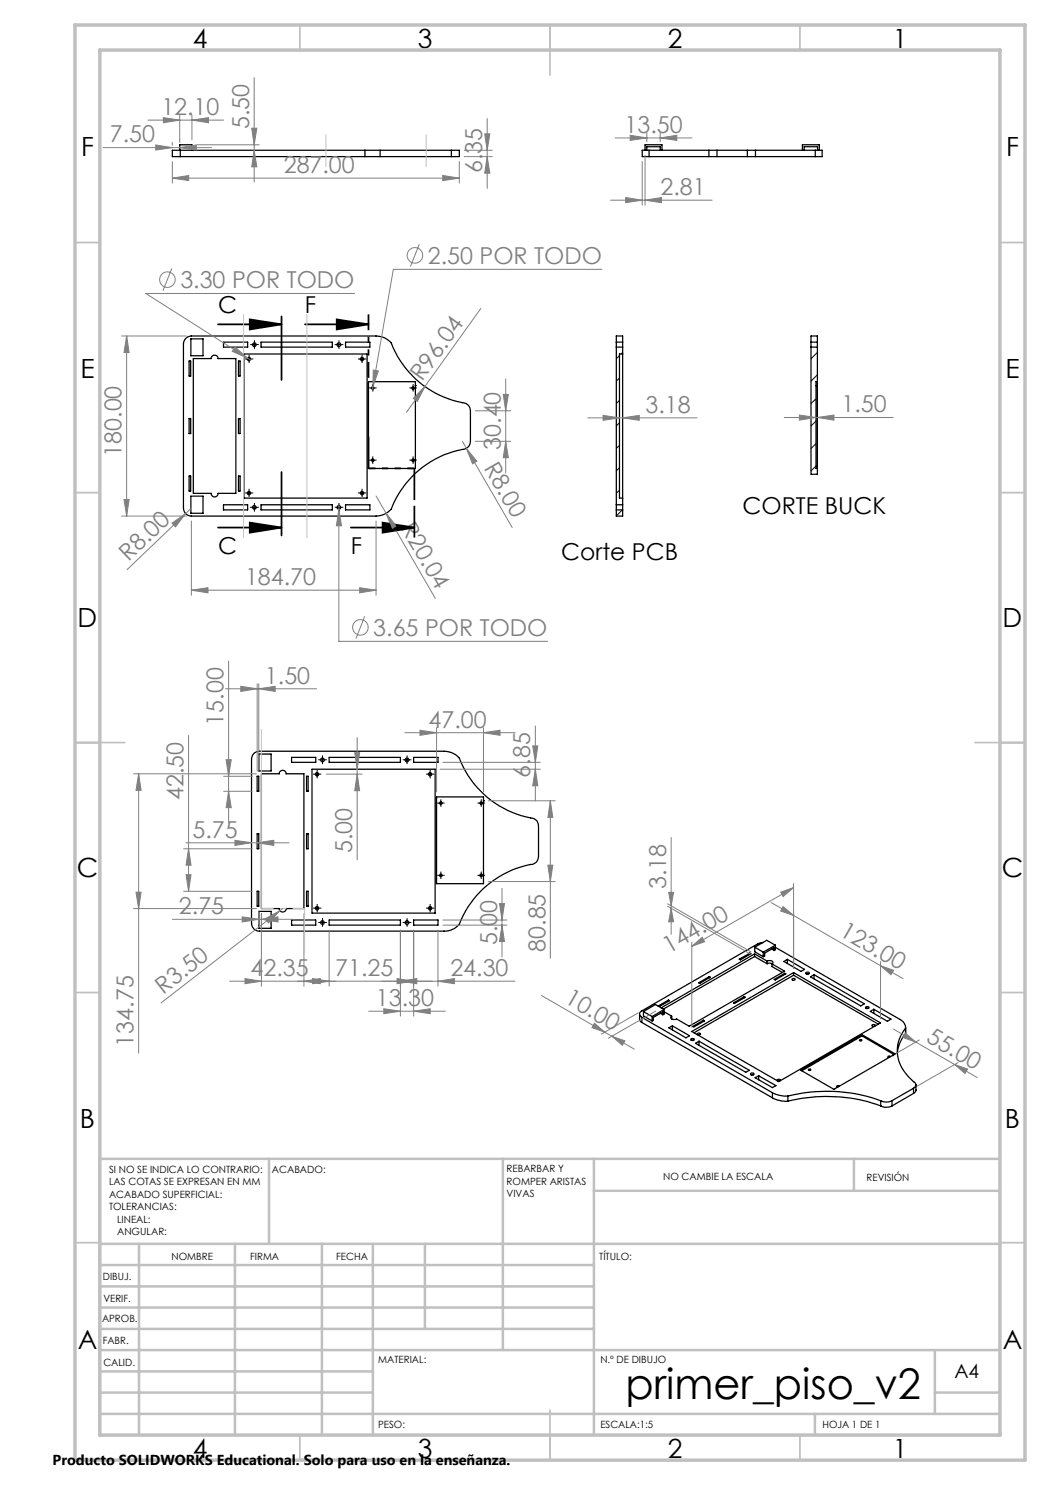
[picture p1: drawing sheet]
<svg xmlns="http://www.w3.org/2000/svg" width="210mm" height="297mm" viewBox="0 0 210 297" stroke-linecap="round" stroke-linejoin="round" font-family="sans-serif">
<g fill="none" stroke="#000" stroke-width=".25">
<path d="M35.9 30.1v-1.1h2.5v1.1M36.1 30.1h-1.6v1.2h1.6M36.1 30.1v1.2M36.1 31.3h36.9M36.1 30.1h36.9M73 31.3h3M73 30.1h3M73 30.1v1.2M76 31.3h14.3M76 30.1h14.3M76 30.1v1.2M90.3 30.1h1.6v1.2h-1.6"/>
<path d="M90.3 30.1v1.2M129 30.1v-1.1h3.4v1.1M129.4 30.1v-.8h2.6v.8M129.8 31.3h12M129.8 30.1h12M129.8 30.1h-1.4v1.2h1.4M129.8 30.1v1.2M141.8 31.3h1.6M141.8 30.1h1.6M141.8 30.1v1.2M143.4 31.3h6.1M143.4 30.1h6.1"/>
<path d="M143.4 30.1v1.2M149.5 31.3h1.6M149.5 30.1h1.6M149.5 30.1v1.2M151.1 31.3h12M151.1 30.1h12M151.1 30.1v1.2M160.5 30.1v-1.1h3.4v1.1M160.8 30.1v-.8h2.7v.8M163.1 30.1h1.3v1.2h-1.3M163.1 30.1v1.2M37.1 67.8l.4-.4 .8-.2h36.9a4 4 0 0 1 3 1.4 19.4 19.4 0 0 0 15.1 12.1l.6 .6 .2 .9v6.1a1.6 1.6 0 0 1-1.6 1.6 19.1 19.1 0 0 0-14.3 11.9 4.4 4.4 0 0 1-3 1.4h-36.9a1.62 1.62 0 0 1-1.6-1.6v-32.8z"/>
<path d="M37.8 72.2h.3v3h-.3zM38.2 67.8h2.4v3.4h-2.4zM38.7 71.7h3.5a.69 .69 0 0 1 .7-.7 .69 .69 0 0 1 .7 .7h3.6v27h-3.6a.69 .69 0 0 1-.7 .7 .69 .69 0 0 1-.7-.7h-3.5zM44.7 68.4h4.8v1h-4.8zM47.7 72.2h.3v3h-.3zM48.8 70.8h24.6v28.8h-24.6zM52.2 68.4h14.3v1h-14.3zM69.1 68.4h4.9v1h-4.9zM73.7 76.3h9.4v17.4h-9.4zM83.1 77.1h.1M123.3 67.2h1.2v36h-1.2zM123.3 68.4h1.2"/>
<path d="M123.3 69.4h1.2M124.5 70.8h-.6v28.8h.6M162.2 67.2h1.3v27.7h-1.3zM162.2 68.4h1.3M162.2 69.4h1.3M163.2 77.1h.3M163.5 76.3h-.3v17.4h.3M37.8 83.7h.3v3h-.3zM37.8 95.2h.3v3h-.3zM38.2 99.2h2.4v3.5h-2.4zM47.7 95.2h.3v3h-.3zM47.7 83.7h.3v3h-.3z"/>
<path d="M163.2 93.3h.3M44.7 101h4.8v1h-4.8zM52.2 101h14.3v1h-14.3zM69.1 101h4.9v1h-4.9zM123.3 101h1.2M123.3 102h1.2M50.9 150.6l1-.4h36.9a4 4 0 0 1 3.1 1.4 19.4 19.4 0 0 0 15 12.2l.5 .3 .3 1.1v6.1a1.55 1.55 0 0 1-1.6 1.6 19.3 19.3 0 0 0-14.2 12 4 4 0 0 1-3.1 1.3h-36.9a1.55 1.55 0 0 1-1.6-1.6v-32.8l.2-.8zM51.4 155.3h.4v3h-.4zM51.8 150.8h2.4v3.4h-2.4zM52.3 154.8h3.5a.69 .69 0 0 1 .7-.7 .69 .69 0 0 1 .7 .7h3.6v26.9h-3.6a.69 .69 0 0 1-.7 .7 .69 .69 0 0 1-.7-.7h-3.5zM58.3 151.5h4.8v1h-4.8zM61.3 155.3h.3v3h-.3z"/>
<path d="M62.4 153.8h24.6v28.8h-24.6zM65.8 151.5h14.3v1h-14.3zM82.7 151.5h4.9v1h-4.9zM87.3 159.4h9.4v17.3h-9.4zM51.4 178.3h.4v3h-.4zM51.4 166.8h.4v3h-.4zM61.3 178.3h.3v3h-.3zM61.3 166.8h.3v3h-.3zM96.7 160.2h.1M51.8 182.3h2.4v3.4h-2.4zM58.3 184h4.8v1h-4.8zM65.8 184h14.3v1h-14.3z"/>
<path d="M82.7 184h4.9v1h-4.9zM139.7 196.6l2.2-1.3 .2 .1-2.2 1.3zM141.9 195.3v.3M147.8 191.8l2.2-1.2 .2 .1-2.1 1.3zM148.8 199.4v.2M150 190.6v.3M150.9 190.8l2.5 1.4M150.9 190.8l-18.7 10.8M150.9 191.3l2.5 1.5M150.9 191.3l-18.2 10.5M150.9 190.8v.5M151 189.4v1l1.6 .9"/>
<path d="M151 189.4l1.6 1M152.6 188.5l-1 .3-23.2 13.4a.69 .69 0 0 0-.5 .6 .69 .69 0 0 0 .5 .7M152.6 190.4v.9M153.4 192.2a.71 .71 0 0 1 1.2 .4l-.2 .2M153.4 192.8l.5-.2 .5 .2M153.4 192.2v.6M154.3 189.8l.5 .3M154.4 192.8l2.5 1.4-19.1 11-2.5-1.4a.73 .73 0 0 1-1.1-.4l.1-.2M154.4 192.8v.5l2.1 1.2M154.8 195.9l2.2-1.2 .2 .1-2.2 1.2zM154.8 190.1v-.6l-1.9 1.1v.6l-.3 .1M155.1 189.5l24.9 14.4a1.89 1.89 0 0 1 1.1 1.7 7.1 7.1 0 0 0 1.1 10.3l.5 .5a.68 .68 0 0 1 .5 .6 .68 .68 0 0 1-.5 .7"/>
<path d="M155.1 189.1v.8l-.3 .2M155.1 189.1l-1.7-1-2.4 1.3M155.1 189.1l-2.5 1.3M156.8 192.3l.7-.4 3.4 2-.7 .4zM157 194.7v.2M157.5 191.9v.8M158.4 195.8a.3 .3 0 0 1 .4-.2 .3 .3 0 0 1 .2 .4h-.5zM158.7 195l16.9 9.8M158.7 195l-19.9 11.5M158.7 194.5v.5M161.1 194.6a.37 .37 0 0 1 .4-.2 .37 .37 0 0 1 .3 .3 .41 .41 0 0 1-.7-.1zM161.3 194.8h.4"/>
<path d="M162.1 195.4l.7-.5 10.1 5.9-.7 .4zM162.8 194.9v.9M127.9 202.8l.1 1.3 .4 .4M128.4 203.5l26.1 15M128.4 203.5v1M128.4 204.5l26.1 15.1M128.7 202.3v.9l1.7 1M128.7 202.3l1.7 1M130.4 203.3v.9M132.1 202.7l.5 .2M132.6 202.9v-.5l-1.9 1.1v.5l-.3 .2M132.8 201.9v.9l-.2 .1"/>
<path d="M132.8 202.3l1.5 .9M132.8 201.9l-2.4 1.4M132.8 201.9l-1.7-1-2.4 1.4M133.7 200l.2 .1-2.1 1.2M133.7 200l-2.1 1.2M133.7 200v.3M133.8 205.6l.7-.4 3.4 1.9-.7 .5zM134.3 203.2v.6M134.5 205.2v.8M138.2 207.8a.34 .34 0 0 1 .4-.1 .34 .34 0 0 1 .2 .3 .34 .34 0 0 1-.4 .1 .34 .34 0 0 1-.2-.3zM138.3 208.1h.4M138.4 206.3l20.3-11.8 17.4 10.1-20.3 11.7z"/>
<path d="M138.6 205.3l2.1-1.3 .2 .2-2.1 1.2zM139.1 208.7l.7-.5 10.1 5.9-.7 .4zM139.5 206.7a.3 .3 0 0 1 .3-.1 .3 .3 0 0 1 .2 .3h-.5zM139.8 208.2v.9M140.7 204v.3M146.7 200.6l2.1-1.2 .2 .1-2.1 1.2zM150.1 214.7a.34 .34 0 0 1 .4-.1 .34 .34 0 0 1 .2 .3 .34 .34 0 0 1-.4 .1 .34 .34 0 0 1-.2-.3zM150.2 215h.5M151 215.5l.7-.3 3.5 1.9-.7 .4zM151.7 215.2v.8M154.5 218.5a6 6 0 0 0 3.1 .7M154.5 219.6a6 6 0 0 0 3.1 .6"/>
<path d="M154.5 218.5v1.1M155.4 216a.3 .3 0 0 1 .4-.2 .3 .3 0 0 1 .2 .4h-.5zM157.6 219.2a31.5 31.5 0 0 1 18.5 1M157.6 219.2v1M161.7 213.9a.22 .22 0 0 1 .3-.1 .22 .22 0 0 1 .1 .3h-.3zM167.9 217.2a.22 .22 0 0 0-.3-.1 .22 .22 0 0 0-.2 .2l.2 .1M171.9 208h.5a.23 .23 0 0 1-.3 .2 .23 .23 0 0 1-.2-.2zM172.4 206.9l6.6 3.9-.5 .3M172.4 206.9l-12.3 7.1 6.7 3.9 11.7-6.8M172.4 207.2l-12.1 7M172.4 207.2l6.4 3.7M172.4 206.9v.3"/>
<path d="M173.2 201.4a.3 .3 0 0 1 .4-.1 .3 .3 0 0 1 .1 .4 .3 .3 0 0 1-.4 .1 .3 .3 0 0 1-.1-.4zM173.2 201.7h.5M174.1 202.3l.7-.4 3.4 1.9-.7 .5zM174.4 205a.3 .3 0 0 1 .4-.1 .3 .3 0 0 1 .1 .3h-.4zM174.8 201.9v.8M178.1 211.3h-.1a.21 .21 0 0 0-.2-.1 .21 .21 0 0 0-.1 .3h.1M178.5 211.1h.1M181.1 205.5v1.2a7.2 7.2 0 0 0-1.6 4M182.7 217.7l-4.3 2.4M182.7 217.7v1M182.7 218.7l-4.3 2.5M183.2 217v1.1l-.5 .6"/>
<path d="M157.6 220.2a32.2 32.2 0 0 1 18.5 1M176.1 221.2a2.37 2.37 0 0 0 2.3 0M176.1 220.2v1M178.4 220.1a2.49 2.49 0 0 1-2.3 .1M178.4 220.1v1.1"/>
<circle cx="49.8" cy="71.8" r=".33"/>
<circle cx="50.9" cy="68.9" r=".37"/>
<circle cx="67.8" cy="68.9" r=".37"/>
<circle cx="72.4" cy="71.8" r=".33"/>
<circle cx="74.6" cy="77.6" r=".26"/>
<circle cx="82.6" cy="77.6" r=".25"/>
<circle cx="49.8" cy="98.6" r=".33"/>
<circle cx="72.4" cy="98.6" r=".33"/>
<circle cx="74.6" cy="92" r=".25"/>
<circle cx="82.6" cy="92" r=".25"/>
<circle cx="50.9" cy="101.5" r=".37"/>
<circle cx="67.8" cy="101.5" r=".38"/>
<circle cx="63.4" cy="154.9" r=".33"/>
<circle cx="64.5" cy="152" r=".36"/>
<circle cx="81.4" cy="152" r=".36"/>
<circle cx="86" cy="154.8" r=".33"/>
<circle cx="88.2" cy="175.1" r=".25"/>
<circle cx="88.2" cy="160.6" r=".25"/>
<circle cx="96.2" cy="160.6" r=".24"/>
<circle cx="96.2" cy="175.1" r=".25"/>
<circle cx="63.4" cy="181.7" r=".33"/>
<circle cx="64.5" cy="184.5" r=".37"/>
<circle cx="81.4" cy="184.5" r=".38"/>
<circle cx="86" cy="181.6" r=".33"/>
</g>
<g fill="none" stroke="#000" stroke-width=".2">
<path d="M49.3 71.8h1M49.8 71.3v1M50.4 68.9h1M50.9 68.4v1M67.3 68.9h1M67.8 68.4v1M71.9 71.8h1M72.4 71.3v1M74 77.6h1M74.5 77.1v1M82.1 77.6h1M82.6 77.1v1"/>
<path d="M123.3 67.2h.1M123.9 71.1l-.6 .7M123.9 75.6l-.6 .6M124.5 70.5l-.3 .3M162.3 67.2h-.1M163.2 79.8l-1 .9M163.5 70.5l-1.3 1.3M163.5 75l-1.3 1.2M49.3 98.6h1M49.8 98.1v1M71.9 98.6h1M72.4 98.1v1"/>
<path d="M74 92h1M74.5 91.5v1M82.1 92h1M82.6 91.5v1M123.9 80.1l-.6 .6M123.9 84.6l-.6 .6M123.9 89.1l-.6 .6M123.9 93.6l-.6 .6M123.9 98l-.6 .7M163.2 84.2l-1 1M163.2 88.7l-1 1M163.2 93.2l-1 1"/>
<path d="M50.4 101.5h1M50.9 101v1M67.3 101.5h1M67.8 101v1M124.5 102l-1.2 1.2M62.9 154.8h1M63.4 154.3v1.1M64 152h1M64.5 151.5v1M80.9 152h1M81.4 151.5v1M85.5 154.8h1"/>
<path d="M86 154.3v1.1M87.7 175.1h1M87.7 160.6h1M88.2 160.1v1M88.2 174.6v1M95.7 175.1h1M95.7 160.6h1M96.2 160.1v1M96.2 174.6v1M62.9 181.6h1M63.4 181.1v1M64 184.5h1"/>
<path d="M64.5 184v1M80.9 184.5h1M81.4 184v1M85.5 181.6h1M86 181.1v1"/>
</g>
<g fill="none" stroke="#808080" stroke-width=".2">
<path d="M50.8 15.5v20.9M20.6 29.5h21.7M29.6 24h15.1M31.2 29l3.3 .5-3.3 .5zM32.7 23.5l3.2 .5-3.2 .5zM34.5 35.6l3.2-.5v1zM34.5 28.5v.6M34.5 32.3v4.3M34.5 35.6h57.4M35.9 29.5l3.4-.5v1zM35.9 23v5.5M38.4 24l3.3-.5v1z"/>
<path d="M38.4 23v5M39.4 29h12.5M50.3 25.6h1.1l-.6 3.4zM50.8 30.1l.6 3.3h-1.1zM88.5 35.1l3.4 .5-3.4 .5zM91.9 32.3v4.3M92.9 31.3h5.6M92.9 30.1h5.6M96.9 26.8h1.1l-.6 3.3zM97.4 31.3l.6 3.3h-1.1zM97.4 23.7v14M123 27.6h15.4"/>
<path d="M125.1 39.5l3.3 .5-3.3 .5zM126 27.1l3.4 .5-3.4 .5zM128.4 32.3v8.7M129 31v10M129.4 26.6v1.8M132 27.6l3.4-.5v1zM132 26.6v1.8M34.4 53.7l-1.8 4.4M70.9 58.7h-41.7l20.3 12.9M83.9 48.9l-1.8 4.4M120.4 53.9h-41.7l-4.1 23.5M122.1 40h20.3"/>
<path d="M129 40l3.3-.5v1zM24.3 67.2h13M25.3 67.2l.5 3.3h-1zM25.3 67.2v36M47 69.4l2.5 2.2-3-1.3zM49.5 71.6l.6 .4M74.6 77.4l-.1 .5M74.6 74l1.1 .2-1.1 3.2zM85 77.3l-1.5 3-.8-.6zM96.2 61.7l-14.9 20.8M100.6 78.9h1.1l-.6 3.3zM101.1 75.8v18.8"/>
<path d="M24.8 99.9h1l-.5 3.3zM75.2 99.2l2 3.5M92.5 88.3l.8 1.4M93.3 89.7l2.1 2.5-.9 .6zM93.3 89.7l9.1 15.8M95.1 88.3h7.1M95.1 82.2h7.1M101.1 88.3l.6 3.2h-1.1zM117.5 83.6h21.9M120.6 83.1l3.3 .5-3.3 .5zM124.5 83.6l3.3-.5v1zM156.8 83.5h21.8"/>
<path d="M159.9 83l3.3 .5-3.3 .5zM163.5 83.5l3.3-.5v1zM24.3 103.2h13M34.4 104.6l2.7-1.9-2 2.7zM37.1 102.7l-11.7 11.2M38.3 118l3.3-.5v1.1zM38.3 104.2v14.9M38.3 118h36.9M38.3 101.6l-1.2 1.1M67.8 101.8l.5 3.4h-1zM67.8 101.1v27.2h41.7M71.9 117.5l3.3 .5-3.3 .6z"/>
<path d="M75.2 104.2v14.9M77.2 102.7l2.1 2.6-.9 .5zM77.2 102.7l9.9 17M45.1 137.8h18.2M45.7 132.2v32.4M48.2 137.3l3.2 .5-3.2 .5zM51.4 136.8v17.4M51.8 137.8l3.2-.5v1zM51.8 136.8v17.4M73 123.3l-1.8 4.4M26.7 154.8h24.6M27.7 154.8l.5 3.3h-1z"/>
<path d="M27.7 154.8v55.8M37.7 147.1v31.2M44.7 155.3h5.7M44.7 158.3h5.7M45.2 151.9h1l-.5 3.4zM45.7 158.3l.5 3.2h-1zM65.3 154.8h7.1M70.9 150.5h1l-.5 3.3zM71.4 154.8l.5 3.3h-1zM71.4 147.5v24.5M81 146.5h22M84 146l3.3 .5-3.3 .6z"/>
<path d="M87.3 145.6v12.8M88 153.8h20.1M88.6 152.5h19.5M96.7 146.5l3.3-.5v1.1zM96.7 145.6v12.8M106.5 149.2h1.1l-.5 3.3zM107.1 153.8l.5 3.4h-1.1zM107.1 145.2v15M27.2 178.4h1l-.5 3.3zM36.7 169.8h13.7M36.7 178.3h13.7M37.2 168.6h20.6"/>
<path d="M37.2 174.9h1l-.5 3.4zM37.7 169.8l.5 3.2h-1zM47 168.1l3.3 .5-3.3 .5zM51.4 168.6l3.4-.5v1zM97.7 176.3h13.4M97.7 160.2h13.4M100.4 177.7v13.7M109.6 173h1l-.5 3.3zM110.1 160.2l.5 3.3h-1zM110.1 160.2v31.5M133.7 178.5h1l-.5 2.6zM134.2 167.5v19.4"/>
<path d="M156.1 178.4l2.6-.9-2.1 1.8zM158.7 176.7v17M158.7 177.5l-20.3 11.8M26.7 181.7h24.6M34.5 183.9h24.1M45.9 196.2h57.1M48.4 183.4l3.4 .5-3.4 .5zM49 195.7l3.3 .5-3.3 .5zM51.8 182.2v2.7M52.3 183.9l3.3-.5v1zM52.3 182.7v14.5M53.1 183.8l2.9-1.7-2.3 2.5z"/>
<path d="M56 182.1l-23.8 18.5M56.6 181.7l-.6 .4M60.8 196.2l3.3-.5v1zM60.8 182.7v14.5M62.5 195.7l3.3 .5-3.3 .5zM65.8 186v11.2M79.4 195.7l3.3 .5-3.3 .5zM80.1 196.2l3.3-.5v1zM80.1 186v17.2M82.7 186v17.2M87.6 196.2l3.3-.5v1zM87.6 186v11.2"/>
<path d="M88.6 185h12.8M88.6 184h12.8M99.9 180.7h1l-.5 3.3zM100.4 185l.5 3.3h-1zM108.3 199.1l12.7 7.3M133.5 180.8l16.7 9.6M133.5 181.3l16.7 9.6M134.2 181.7l.5 2.7h-1zM138.4 189.3l2-1.8 .5 .8zM138.4 188.5v17M154.2 180.5l4.5 2.6M156.6 181.3l2.1 1.8-2.6-.9z"/>
<path d="M158.7 183.1l17.4 10M176.1 193.1l2.6 1-.5 .8zM176.1 192.3v11.5M176.1 193.1l4.5 2.6M73.7 202.2h15.4M76.8 201.8l3.3 .4-3.3 .5zM82.7 202.2l3.3-.4v.9zM118.9 204.6l2.1 1.8-2.6-.9zM121 206.4l5.9 3.4M122.4 207.3l2.6 .9-.5 .9zM127.7 202.6l-7.4 4.2M131.2 202.2l-9.5 5.4"/>
<path d="M178.7 205.8l4.5 2.6M181.1 206.6l2.1 1.8-2.6-.9zM183.2 208.4l12.2 7.1M183.9 208l-4.7 2.7M190.9 212.9l2.6 .9-.5 .9zM191.6 212.5l-8.2 4.7"/>
<circle cx="33.5" cy="55.9" r="1.56"/>
<circle cx="83" cy="51.1" r="1.56"/>
<circle cx="72.1" cy="125.5" r="1.55"/>
</g>
<path d="M43.6 64.9h12.7M50 63.9l6.3 1-6.3 1zM56.3 63.3v12.7M61 64.9h12.7M67.3 63.9l6.4 1-6.4 1zM56.3 94.4v12.7M43.6 105.5h12.7M50 104.5l6.3 1-6.3 1zM70.2 105.5h12.7M76.5 104.5l6.4 1-6.4 1z" fill="none" stroke="#000" stroke-width=".35"/>
<g fill="none" stroke="#000" stroke-width=".2" stroke-dasharray="15.2 1.3 1.3 1.3" stroke-linecap="butt">
<path d="M49.3 71.8h-.3M49.8 71.3v-.3M49.8 72.3v.3M50.3 71.8h.3M50.4 68.9h-.4M50.9 68.4v-.3M50.9 69.4v.4M51.4 68.9h.4M67.3 68.9h-.4M67.8 68.4v-.3M67.8 69.4v.4M68.3 68.9h.4"/>
<path d="M71.9 71.8h-.3M72.4 71.3v-.3M72.4 72.3v.3M72.9 71.8h.3M74.1 77.6h-.3M74.6 77.1v-.3M74.6 78.1v.2M75.1 77.6h.2M82.1 77.6h-.2M82.6 77.1v-.3M82.6 78.1v.2M83.1 77.6h.3"/>
<path d="M49.3 98.6h-.3M49.8 98.1v-.3M49.8 99.1v.3M50.3 98.6h.3M71.9 98.6h-.3M72.4 98.1v-.3M72.4 99.1v.3M72.9 98.6h.3M74.1 92h-.3M74.6 91.5v-.2M74.6 92.5v.3M75.1 92h.2"/>
<path d="M82.1 92h-.2M82.6 91.5v-.2M82.6 92.5v.3M83.1 92h.3M50.4 101.5h-.4M50.9 101v-.4M50.9 102v.3M51.4 101.5h.4M67.3 101.5h-.4M67.8 101v-.4M67.8 102v.3M68.3 101.5h.4"/>
<path d="M62.9 154.8h-.3M63.4 154.3v-.3M63.4 155.3v.4M63.9 154.8h.4M64 152h-.4M64.5 151.5v-.4M64.5 152.5v.3M65 152h.4M80.9 152h-.3M81.4 151.5v-.4M81.4 152.5v.3M81.9 152h.4"/>
<path d="M85.5 154.8h-.3M86 154.3v-.3M86 155.3v.4M86.5 154.8h.4M87.7 160.6h-.3M87.7 175.1h-.3M88.2 160.1v-.2M88.2 161.1v.3M88.2 174.6v-.3M88.2 175.6v.2M88.7 160.6h.2M88.7 175.1h.2"/>
<path d="M95.7 175.1h-.2M95.7 160.6h-.2M96.2 174.6v-.3M96.2 175.6v.2M96.2 160.1v-.2M96.2 161.1v.3M96.7 175.1h.3M96.7 160.6h.3M62.9 181.6h-.3M63.4 181.1v-.3M63.4 182.1v.4M63.9 181.6h.4"/>
<path d="M64 184.5h-.4M64.5 184v-.4M64.5 185v.4M65 184.5h.4M80.9 184.5h-.3M81.4 184v-.4M81.4 185v.4M81.9 184.5h.4M85.5 181.6h-.3M86 181.1v-.3M86 182.1v.4M86.5 181.6h.4"/>
</g>
<path d="M73.7 87.3v6.4M82.9 107.5v-6.3M82.9 100v-6.3" fill="none" stroke="#000" stroke-width=".35" stroke-dasharray="6.3 1.3 1.3 1.3 1.3 1.3" stroke-linecap="butt"/>
<path d="M73.7 93.7h9.2" fill="none" stroke="#000" stroke-width=".35" stroke-dasharray="6.3 1.3 1.3 1.3 1.3 1.3" stroke-dashoffset="4.9" stroke-linecap="butt"/>
<path d="M73.7 62.9v12.7" fill="none" stroke="#000" stroke-width=".35" stroke-dasharray="6.3 1.3 1.3 1.3 1.3 1.3" stroke-dashoffset="3.2" stroke-linecap="butt"/>
<path d="M60.9 181.7h-8.6" fill="none" stroke="#c0c0c0" stroke-width=".2" stroke-dasharray="15.2 1.3 1.3 1.3" stroke-dashoffset="12.8" stroke-linecap="butt"/>
<path d="M65.2 26.9v6.4M85.2 26.9v6.4M48.7 62.9v44.6M61.4 62.9v44.6M52.3 145.9v35.8M60.9 181.7v8.9" fill="none" stroke="#c0c0c0" stroke-width=".2"/>
<g fill="none" stroke="#c0c0c0" stroke-width=".35">
<path d="M60 5v5M110 5v10M160 5v5M15 48.5h5M200 48.5h5M15 98.5h5M200 98.5h5M15 148.5h10M195 148.5h10M15 198.5h5M200 198.5h5M15 248.5h5"/>
<path d="M200 248.5h5M60 287v5M110 282v10M160 287v5"/>
</g>
<g fill="none" stroke="#c0c0c0" stroke-width=".5">
<path d="M53.8 231.8v17M100.6 231.8v38.2M118.8 231.8v55.2M118.8 238.2h81.2M170.8 231.8v6.4M200 231.8h-180v55.2M20 248.8h180M20 257.3h98.8M20 253h98.8M27.8 248.8v38.2M47 248.8v38.2M64.4 248.8v38.2"/>
<path d="M74.6 248.8v38.2M85 248.8v17M20 265.8h98.8M20 261.5h98.8M20 278.5h54.6M20 274.3h54.6M20 270h180M187 278.5h13M187 270v12.8M20 282.8h180M163 282.8v4.2"/>
</g>
<path d="M15 5h190v287h-190zM20 10h180v277h-180z" fill="none" stroke="#c0c0c0" stroke-width=".7"/>
<path d="M50 63.9l6.3 1-6.3 1zM50 104.5l6.3 1-6.3 1zM76.5 104.5l6.4 1-6.4 1zM67.3 63.9l6.4 1-6.4 1z" fill="#000"/>
<g fill="#808080">
<path d="M53.1 183.8l2.9-1.7-2.3 2.5z"/>
<path d="M34.4 104.6l2.7-1.9-2 2.7z"/>
<path d="M85 77.3l-1.5 3-.8-.6z"/>
<path d="M77.2 102.7l2.1 2.6-.9 .5z"/>
<path d="M93.3 89.7l2.1 2.5-.9 .6z"/>
<path d="M176.1 193.1l2.6 1-.5 .8zM156.6 181.3l2.1 1.8-2.6-.9z"/>
<path d="M35.9 29.5l3.4-.5v1zM31.2 29l3.3 .5-3.3 .5zM129 40l3.3-.5v1zM125.1 39.5l3.3 .5-3.3 .5zM71.9 117.5l3.3 .5-3.3 .6zM38.3 118l3.3-.5v1.1zM51.4 168.6l3.4-.5v1zM47 168.1l3.3 .5-3.3 .5zM51.8 137.8l3.2-.5v1zM48.2 137.3l3.2 .5-3.2 .5zM96.7 146.5l3.3-.5v1.1zM84 146l3.3 .5-3.3 .6zM82.7 202.2l3.3-.4v.9zM76.8 201.8l3.3 .4-3.3 .5z"/>
<path d="M34.5 35.6l3.2-.5v1zM88.5 35.1l3.4 .5-3.4 .5zM32.7 23.5l3.2 .5-3.2 .5zM38.4 24l3.3-.5v1zM126 27.1l3.4 .5-3.4 .5zM132 27.6l3.4-.5v1zM67.8 101.8l-.5 3.4h1zM47 69.4l-.5 .9 3 1.3zM74.6 74v3.4l1.1-3.2zM120.6 83.1l3.3 .5-3.3 .5zM124.5 83.6l3.3-.5v1z"/>
<path d="M79.4 195.7l3.3 .5-3.3 .5zM87.6 196.2l3.3-.5v1z"/>
<path d="M62.5 195.7l3.3 .5-3.3 .5zM80.1 196.2l3.3-.5v1z"/>
<path d="M159.9 83l3.3 .5-3.3 .5zM163.5 83.5l3.3-.5v1z"/>
<path d="M156.1 178.4l2.6-.9-2.1 1.8zM138.4 189.3l2-1.8 .5 .8z"/>
<path d="M97.4 31.3l.6 3.3h-1.1zM96.9 26.8h1.1l-.6 3.3zM101.1 88.3l.6 3.2h-1.1zM100.6 78.9h1.1l-.6 3.3zM109.6 173h1l-.5 3.3zM110.1 160.2l.5 3.3h-1zM71.4 154.8l.5 3.3h-1zM70.9 150.5h1l-.5 3.3zM100.4 185l.5 3.3h-1zM99.9 180.7h1l-.5 3.3z"/>
<path d="M133.7 178.5h1l-.5 2.6zM134.2 181.7l.5 2.7h-1zM50.3 25.6h1.1l-.6 3.4zM50.8 30.1l.6 3.3h-1.1zM25.3 67.2l.5 3.3h-1zM24.8 99.9h1l-.5 3.3zM45.2 151.9h1l-.5 3.4zM45.7 158.3l.5 3.2h-1zM37.7 169.8l.5 3.2h-1zM37.2 174.9h1l-.5 3.4zM27.7 154.8l.5 3.3h-1zM27.2 178.4h1l-.5 3.3zM106.5 149.2h1.1l-.5 3.3zM107.1 153.8l.5 3.4h-1.1z"/>
<path d="M118.9 204.6l2.1 1.8-2.6-.9zM122.4 207.3l2.6 .9-.5 .9zM181.1 206.6l2.1 1.8-2.6-.9zM190.9 212.9l2.6 .9-.5 .9z"/>
<path d="M48.4 183.4l3.4 .5-3.4 .5zM52.3 183.9l3.3-.5v1zM49 195.7l3.3 .5-3.3 .5zM60.8 196.2l3.3-.5v1z"/>
</g>
<text font-size="8.5" x="125.1" y="279.7">primer_piso_v2</text>
<g font-size="5.3">
<text x="38.5" y="9.5">4</text>
<text x="83.5" y="9.5">3</text>
<text x="133.5" y="9.5">2</text>
<text x="178.5" y="9.5">1</text>
<text x="16.2" y="31.3">F</text>
<text x="201.2" y="31.3">F</text>
<text x="16.1" y="75.5">E</text>
<text x="201.1" y="75.5">E</text>
<text x="15.5" y="125.5">D</text>
<text x="200.5" y="125.5">D</text>
<text x="15.4" y="175.5">C</text>
<text x="200.4" y="175.5">C</text>
<text x="16" y="225.5">B</text>
<text x="201" y="225.5">B</text>
<text x="15.5" y="269.8">A</text>
<text x="200.5" y="269.8">A</text>
<text x="38.5" y="291.5">4</text>
<text x="83.5" y="291.5">3</text>
<text x="133.5" y="291.5">2</text>
<text x="178.5" y="291.5">1</text>
</g>
<g font-size="4.7" fill="#808080">
<text x="32.3" y="23">12.10</text>
<text x="22" y="28.5">7.50</text>
<text x="49.9" y="25.9" transform="rotate(-90 49.9 25.9)">5.50</text>
<text x="124.9" y="26.5">13.50</text>
<text x="56.7" y="34.6">287.00</text>
<text x="96.5" y="34.7" transform="rotate(-90 96.5 34.7)">6.35</text>
<text x="132.1" y="39">2.81</text>
<text x="85.6" y="52.8">2.50 POR TODO</text>
<text x="36.1" y="57.6">3.30 POR TODO</text>
<text x="84.4" y="76.4" transform="rotate(-54 84.4 76.4)">R96.04</text>
<text x="129.1" y="82.5">3.18</text>
<text x="168.3" y="82.5">1.50</text>
<text x="100.2" y="90" transform="rotate(-90 100.2 90)">30.40</text>
<text x="24.3" y="91.3" transform="rotate(-90 24.3 91.3)">180.00</text>
<text x="96.7" y="93.6" transform="rotate(60 96.7 93.6)">R8.00</text>
<text x="80" y="105.5" transform="rotate(60 80 105.5)">R20.04</text>
<text x="25.7" y="112.4" transform="rotate(-44 25.7 112.4)">R8.00</text>
<text x="49" y="117">184.70</text>
<text x="74.7" y="127.2">3.65 POR TODO</text>
<text x="53" y="136.7">1.50</text>
<text x="44.7" y="145.1" transform="rotate(-90 44.7 145.1)">15.00</text>
<text x="85.7" y="145.5">47.00</text>
<text x="106.1" y="155.5" transform="rotate(-90 106.1 155.5)">6.85</text>
<text x="36.7" y="160" transform="rotate(-90 36.7 160)">42.50</text>
<text x="38.5" y="167.5">5.75</text>
<text x="70.4" y="170.7" transform="rotate(-90 70.4 170.7)">5.00</text>
<text x="133.2" y="177.8" transform="rotate(-90 133.2 177.8)">3.18</text>
<text x="35.8" y="182.8">2.75</text>
<text x="99.4" y="189.1" transform="rotate(-90 99.4 189.1)">5.00</text>
<text x="109.1" y="190.4" transform="rotate(-90 109.1 190.4)">80.85</text>
<text x="133.8" y="190.7" transform="rotate(-30 133.8 190.7)">144.00</text>
<text x="167.7" y="187.1" transform="rotate(30 167.7 187.1)">123.00</text>
<text x="50.1" y="195.2">42.35</text>
<text x="67.1" y="195.2">71.25</text>
<text x="90.1" y="195.2">24.30</text>
<text x="32.6" y="199" transform="rotate(-38 32.6 199)">R3.50</text>
<text x="75.2" y="201.2">13.30</text>
<text x="112.7" y="200.5" transform="rotate(30 112.7 200.5)">10.00</text>
<text x="26.7" y="209.3" transform="rotate(-90 26.7 209.3)">134.75</text>
<text x="185" y="208.3" transform="rotate(30 185 208.3)">55.00</text>
</g>
<g font-size="4.7">
<text x="43.6" y="62.7">C</text>
<text x="61" y="62.7">F</text>
<text x="148.5" y="102.9">CORTE BUCK</text>
<text x="43.6" y="110.9">C</text>
<text x="70.2" y="110.9">F</text>
<text x="112.2" y="112.1">Corte PCB</text>
</g>
<text font-size="3.9" x="190.9" y="275.5">A4</text>
<text font-size="2.9" x="10.5" y="292.9">Producto SOLIDWORKS Educational. Solo para uso en la enseñanza.</text>
<g font-size="2">
<text x="21.8" y="234.6">SI NO SE INDICA LO CONTRARIO:</text>
<text x="21.8" y="237.1">LAS COTAS SE EXPRESAN EN MM</text>
<text x="21.8" y="239.6">ACABADO SUPERFICIAL:</text>
<text x="54.4" y="234.6">ACABADO:</text>
<text x="101.3" y="234.5">REBARBAR Y</text>
<text x="101.3" y="237">ROMPER ARISTAS</text>
<text x="101.3" y="239.5">VIVAS</text>
<text x="132.6" y="236">NO CAMBIE LA ESCALA</text>
<text x="173.3" y="236.2">REVISIÓN</text>
<text x="21.8" y="242.1">TOLERANCIAS:</text>
<text x="23.4" y="244.6">LINEAL:</text>
<text x="23.4" y="247.1">ANGULAR:</text>
<text x="34.3" y="252">NOMBRE</text>
<text x="50" y="251.9">FIRMA</text>
<text x="67.2" y="251.9">FECHA</text>
<text x="119.9" y="251.9">TÍTULO:</text>
<text x="20.6" y="256.1">DIBUJ.</text>
<text x="20.7" y="260.3">VERIF.</text>
<text x="20.4" y="264.4">APROB.</text>
<text x="20.5" y="268.8">FABR.</text>
<text x="20.7" y="273.1">CALID.</text>
<text x="75.6" y="272.5">MATERIAL:</text>
<text x="120.1" y="272.5">N.º DE DIBUJO</text>
<text x="75.6" y="285.5">PESO:</text>
<text x="120.1" y="285.6">ESCALA:1:5</text>
<text x="164.5" y="285.6">HOJA 1 DE 1</text>
</g>
</svg>
